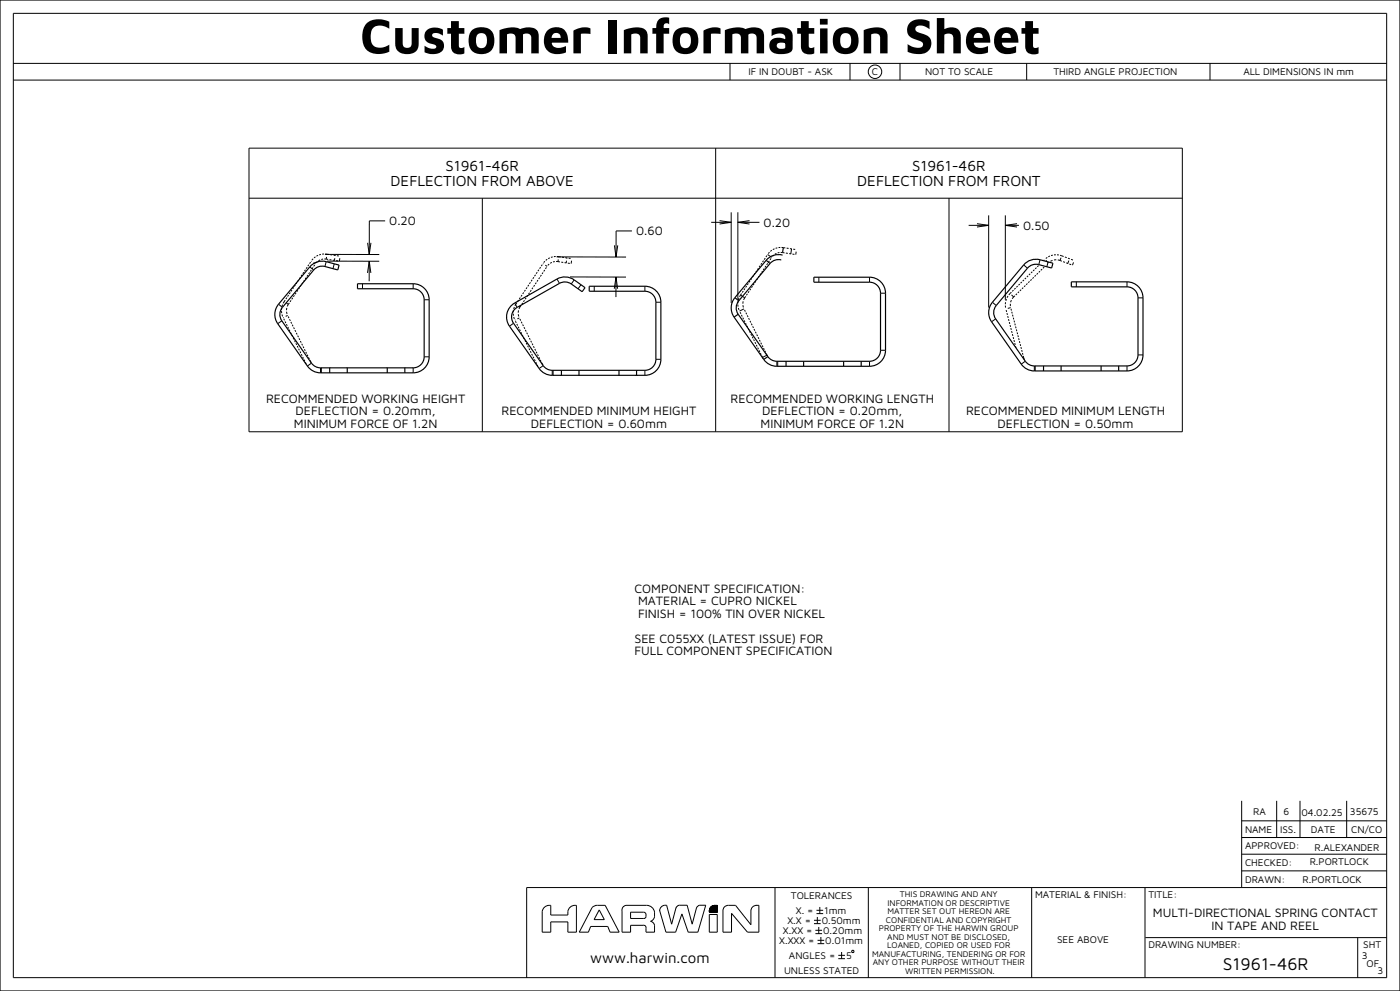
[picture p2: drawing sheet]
<svg xmlns="http://www.w3.org/2000/svg" width="420mm" height="297mm" viewBox="0 0 420 297" stroke-linecap="round" stroke-linejoin="round" font-family="sans-serif">
<g fill="none" stroke="#000" stroke-width=".3">
<path d="M4 4h412v289h-412zM4 19h412M219 19v5M255 19v5M270 19v5M308 19v5M363 19v5M4 24h412M74.7 44.4h280v85h-280zM74.7 59.4h280M144.7 59.4v70M214.7 44.4v85"/>
<path d="M284.7 59.4v70M97.5 76.2l16.3 .1M98.1 78.3h15.7M110.3 72.8l.5 3.5 .5-3.5M110.8 78.3v6M115.5 66.2h-4.7v10.1M167 77h20.8M184.3 73.5l.5 3.5 .5-3.5M189.6 69.2h-4.8v7.8M213.4 66.6h6M215.9 66.1l3.5 .5-3.5 .5M219.4 63.6v27.2"/>
<path d="M221.4 63.6v26M221.4 66.6h6.4M224.9 66.1l-3.5 .5 3.5 .5M290.6 67.5h6M293.1 67l3.5 .5-3.5 .5M296.6 64.5v27.7M301.6 64.5v25.4M301.6 67.5h4.1M305.1 67l-3.5 .5 3.5 .5M110.3 81.8l.5-3.5 .5 3.5M171 83h16.8M184.3 86.5l.5-3.5 .5 3.5"/>
<path d="M184.8 83v6M372.5 240v26M372.5 256h43.5M372.5 251h43.5M372.5 246h43.5M383 240v11M390 240v11M404 240v11M163.3 271.9l.9-.5 1-.1v2.9h5.2a2.3 2.3 0 0 1 2.5-2.9v8.1h-2.5v-3.1h-5.2v3.1h-2.5v-6.2zM177.6 272l1.3-.7h2.7l4.2 8.1h-2.8l-.7-1.7h-5.1l-.7 1.7h-2.7zM179.8 272.7l1.5 2.9h-3.1zM187 271.7l.8-.4h6.2a2.58 2.58 0 0 1 2.3 2 2.58 2.58 0 0 1-1.1 2.8l.6 .3 .5 .6 .1 2.4h-2.6v-1.7l-.6-.4h-4v2.1h-2.6v-6.7z"/>
<path d="M189.2 273.4l4.2 .1 .4 .4v.9l-.5 .4-4.1 .1zM202.8 272l-1.3 5-1.5-5.7-1.4 .3-.5 .6-.2 .8M209 272l-1.3 5-1.6-5.7h-2.3l-.6 .3-.4 .5M209 272.1l.6-.7 2.1-.1-2.3 8.1h-2.9l-1.9-5.5-1.9 5.5h-2.9l-1.9-6.5M212.8 274.1h2.4v5.3h-2.4zM212.8 273.4h2.4M213.6 271.6l-.6 .6M213.8 271.5l-.9 .9M214 271.4l-1.2 1.2M214.2 271.4l-1.4 1.3M214.3 271.3l-1.5 1.5M214.4 271.3l-1.6 1.7"/>
<path d="M214.5 271.3l-1.7 1.8M214.6 271.3l-1.8 1.9M214.7 271.3l-1.9 2M214.8 271.3a1.77 1.77 0 0 0-2 2.1M214.8 271.3h.4M214.8 271.3l-2 2.1M214.9 271.3l-2.1 2.1M215 271.3l-2.1 2.1M215.1 271.3l-2.1 2.1M215.2 271.3v2.1M215.2 271.3l-2.1 2.1M215.2 271.4l-2 2"/>
<path d="M215.2 271.5l-1.9 1.9M215.2 271.6l-1.8 1.8M215.2 271.7l-1.7 1.7M215.2 271.8l-1.6 1.6M215.2 272l-1.4 1.4M215.2 272.1l-1.3 1.3M215.2 272.2l-1.2 1.2M215.2 272.3l-1.1 1.1M215.2 272.4l-1 1M215.2 272.5l-.9 .9M215.2 272.6l-.8 .8M215.2 272.7l-.7 .7"/>
<path d="M215.2 272.8l-.6 .6M215.2 272.9l-.5 .5M215.2 273l-.4 .4M215.2 273.1l-.3 .3M215.2 273.2l-.2 .2M215.2 273.3l-.1 .1M226.8 271.3h.9v8.1h-3.5l-4.7-5.7v5.7h-2.6v-6.4a1.59 1.59 0 0 1 1.6-1.7h2.2l4.6 5.8v-4.1a1.69 1.69 0 0 1 1.7-1.7M232.5 266v27M244.2 275.8h2M244.2 276.8h2M244.6 278.8h2M244.6 279.8h2"/>
<path d="M244.9 272.8h2M244.9 273.8h2M245.2 274.8v2M245.6 277.8v2M245.9 271.8v2M260.5 266v27M309.5 266v27M343.5 266v27M372.5 261h43.5M416 266h-258v27M245.3 281.8h2M245.3 282.8h2"/>
<path d="M246.3 280.8v2M251.5 286.3h2M251.5 287.3h2M252.5 285.3v2M255.7 284.8l.5 .2-.2 .5-.5-.2zM343.6 281h72.4M407.3 281v12"/>
<circle cx="262.5" cy="21.5" r="2.02"/>
</g>
<path d="M0 0h420v297h-420zM98.9 110.2v1.5M121.4 110.2v1.5M168.4 111v1.5M191 111v1.5M235.8 108.3v1.5M258.4 108.3v1.5M313.1 109.7v1.5M335.6 109.7v1.5" fill="none" stroke="#000" stroke-width=".35"/>
<!-- layer: 02___PRT_ALL_AXES -->
<g fill="none" stroke="#000" stroke-width=".35">
<path d="M93.4 79.5l1.2-.8 1.9-.4 5.2 1.2-.4 1.4-3.8-1a3.3 3.3 0 0 0-3.4 1l-9.4 11.2a3.3 3.3 0 0 0-.2 4l8.9 12.7 .8 .8 .9 .5 1 .1h27.8a3.3 3.3 0 0 0 3.3-3.3v-17.1a3.3 3.3 0 0 0-3.3-3.3h-16.7v-1.5h16.7a4.8 4.8 0 0 1 4.8 4.8v17.1a4.8 4.8 0 0 1-4.8 4.8h-27.8l-1.9-.4-1.1-.6-.9-1-8.9-12.7a4.8 4.8 0 0 1 .3-5.8zM229.9 78l-9.4 11.2M229.9 78l1.1 1M231 79l-9.4 11.2M234.4 77.9a3.3 3.3 0 0 0-3.4 1.1M234.8 76.5a4.8 4.8 0 0 0-4.9 1.5M235 74.2l-.2 1.5M307.6 78.9l1.1-.7 2-.5 5.2 1.2-.4 1.4-3.9-1a3.3 3.3 0 0 0-3.4 1.1l-9.3 11.2a3.3 3.3 0 0 0-.2 4l8.9 12.7 .7 .7 1 .5 1 .2h27.8a3.3 3.3 0 0 0 3.3-3.3v-17.1a3.3 3.3 0 0 0-3.3-3.3h-16.7v-1.5h16.7a4.8 4.8 0 0 1 4.8 4.8v17.1a4.8 4.8 0 0 1-4.8 4.8h-27.8l-1.9-.4-1.1-.7-.9-1-8.9-12.7a4.8 4.8 0 0 1 .2-5.8zM153.5 91.5l13.6-7.9a4.8 4.8 0 0 1 5.2 .3l3.2 2.3-.9 1.2-3.2-2.3a3.3 3.3 0 0 0-3.6-.2l-12.7 7.2a3.3 3.3 0 0 0-1 4.8l8.9 12.7 .7 .7 .9 .5 1.1 .2h27.8a3.3 3.3 0 0 0 3.3-3.3v-17.1a3.3 3.3 0 0 0-3.3-3.3h-16.7v-1.5h16.7a4.8 4.8 0 0 1 4.8 4.8v17.1a4.8 4.8 0 0 1-4.8 4.8h-27.8l-2-.4-1.1-.7-.9-1-8.9-12.6a4.8 4.8 0 0 1 .7-6.3zM220.2 95l8.9 12.7M220.5 89.2a4.8 4.8 0 0 0-.3 5.8M220.5 89.2l1.1 1"/>
<path d="M221.5 94.2l8.9 12.7M221.5 94.2l-1.3 .8M221.6 90.2a3.3 3.3 0 0 0-.1 4M93.2 108.4l.1 .3M104.2 110.2v1.5M116.2 110.2v1.5M162.7 109.2l.2 .2M173.7 111v1.5M185.7 111v1.5M230.4 106.9l1.1 1 1.6 .4h27.8a3.3 3.3 0 0 0 3.3-3.3v-17.1a3.3 3.3 0 0 0-3.3-3.3h-16.7v-1.5h16.7a4.8 4.8 0 0 1 4.8 4.8v17.1a4.8 4.8 0 0 1-4.8 4.8h-27.8l-2-.4-1.1-.7-.9-1M230.4 106.9l-1.3 .8M241.1 108.3v1.5"/>
<path d="M253.1 108.3v1.5M318.3 109.7v1.5M330.3 109.7v1.5"/>
</g>
<g fill="none" stroke="#000" stroke-width=".3">
<path d="M92.7 79.3l-.3 .5M92.9 80l1.2 .9M93.2 78.6l-.3 .4M93.9 77.5l-.3 .5M94.4 79.4l-.3 .4M94.6 77l-.4 .3M95.2 78.4l-.4 .4M95.4 76.5l-.5 .3M96 77.9l-.5 .3M96.3 76.2l-.5 .2M96.9 77.6l-.5 .2M97.2 76.1l-.6 .1"/>
<path d="M97.3 77.6l1.2 .1M97.5 76.1l1.2 .2M97.9 78.4l-.4 1.5M98.9 77.8l.5 .1M99.1 76.3l.6 .1M99.8 78l.6 .1M100.1 76.5l.6 .1M100.3 79.1l-.4 1.4M100.8 78.1l.6 .1M101.1 76.6l.5 .1M102 77.4l-.2 .9M162.7 79.3l-.3 .5"/>
<path d="M162.9 79h.1M163.5 78.3l-.4 .4M164.1 79.8h.1M164.2 77.7l-.5 .3M164.8 79.1l-.4 .4M164.9 77.3l-.4 .2M165.6 78.6l-.5 .3M165.8 77l-.5 .1M166.5 78.4l-.6 .1M166.7 76.9h-.5M166.8 78.4l1.2 .1M167.1 76.9l1.1 .1"/>
<path d="M168.4 78.6h.6M168.6 77.1l.6 .1M169.4 78.7l.6 .1M169.6 77.2l.6 .1M170.3 78.9l.6 .1M170.6 77.4l.6 .1M171.5 78.1l-.2 .9M171.6 77.5h.1M228 79.6l-.3 .5M228.6 78.9l-.4 .4M229.1 78.1l-.3 .5M229.6 77.4l-.3 .4"/>
<path d="M229.8 79.7l-.3 .5M230.1 76.6l-.3 .4M230.3 76.3h.1M230.3 78.9l-.3 .5M230.8 78.2l-.3 .4M230.8 75.6l-.3 .4M231.3 77.4l-.3 .5M231.5 77.1h.1M231.5 75l-.4 .3M232.1 76.4l-.4 .4M232.3 74.6l-.4 .2M232.9 75.9l-.5 .3"/>
<path d="M233.2 74.3l-.5 .1M233.8 75.7l-.5 .1M234.1 74.2h-.5M234.2 75.7l1.2 .1M234.5 74.2l1.1 .1M235.8 75.8l.6 .1M236 74.4l.6 .1M236.7 76l.6 .1M237 74.5l.6 .1M237.7 76.2h.6M238 74.7l.6 .1M238.7 76.3h.1"/>
<path d="M238.9 75.4l-.2 .9M239 74.8h.1M307.1 79.4l1.1 1M311.6 79.6l-.4 .4M312 77.9l-.4 1.4M313.3 77.9l-.2 .2M313.8 78l.4 .4M314.2 77.2l-.5 .3M314.3 78.6l.2 .2M314.4 78.5l-.4 1.4M315 76.7l-.5 .3M315.8 78l-.7 .3"/>
<path d="M315.8 76.5l-.5 .1M316.7 76.4h-.5M316.9 77.9h-.7M317.1 76.4h.6M317.3 77.9l.7 .2M318 78.1l.6 .2M318 76.5l1.1 .4M318.3 77.2l-.3 .9M318.9 78.4l.6 .2M319.5 77l.5 .2M319.9 78.8l.5 .2M320.4 77.4l.6 .2"/>
<path d="M320.7 78.1l-.4 .8M320.8 79.1l.6 .2M321.3 77.7l.6 .2M322.1 78.6l-.4 .9M83.6 91.2l1.1 .9M84.5 93.3v.6M84.5 92.3v.6M84.5 96.1l-1.2 .9M84.6 94.3l.2 .5M84.8 94.8h.1M84.8 91.3l-.2 .6M84.9 95.2h.1"/>
<path d="M85.1 95.5l.3 .5M85.5 96.3l.3 .5M85.6 89.9l-.6 1M85.9 97.2l.3 .4M86 93.4l.1 .7M86 92.3l-.1 .7M86.1 89.2l-.3 .4M86.3 94.5h.1M86.3 98l.3 .5M86.5 94.9l.2 .4M86.6 88.4l-.3 .5M86.7 98.8l.3 .5"/>
<path d="M86.8 90.8l-.6 1M86.9 95.7l.2 .5M87.1 87.7l-.3 .4M87.1 99.6l.3 .5M87.3 96.5l.2 .5M87.3 90l-.3 .5M87.6 86.9l-.3 .5M87.7 97.3l.2 .5M87.8 89.3l-.3 .4M88.1 98.1l.2 .5M88.1 86.1l-.3 .5M88.3 88.5l-.3 .4"/>
<path d="M88.5 98.9l.2 .5M88.6 85.4l-.3 .4M88.8 87.7l-.3 .5M88.9 99.8l.2 .4M89.1 84.6l-.3 .5M89.3 87l-.3 .4M89.6 83.9l-.3 .4M89.8 86.2l-.3 .5M90.1 83.1l-.3 .5M90.4 85.5l-.3 .4M90.6 82.3l-.3 .5M90.9 84.7l-.3 .5"/>
<path d="M91.1 81.6l-.3 .4M91.4 83.9l-.3 .5M91.6 80.8l-.3 .5M91.9 83.2l-.3 .4M92.2 80.1l-.4 .4M92.4 82.4l-.3 .5M92.9 81.7l-.3 .4M93.4 80.9l-.3 .5M93.9 80.1l-.3 .5M108.7 85v1.5M123.9 85v1.5M127.2 89.8h1.5"/>
<path d="M154 94v.6M154 93v.6M154.1 96.9l-1.3 .9M154.1 95l.2 .6M154.3 95.6h.1M154.3 92l-.2 .6M154.4 90.8l.7 1.3M154.5 95.9h.1M154.6 96.3l.3 .5M155 97.1l.3 .5M155.1 90.7l-.6 1M155.4 97.9l.3 .5"/>
<path d="M155.5 94.2l.1 .6M155.6 93l-.1 .7M155.6 89.9l-.3 .5M155.7 91.8l.3 .2M155.8 95.3h.1M155.8 98.7l.3 .5M156 95.6l.2 .5M156 92l-.3 .6M156.1 89.2l-.3 .4M156.3 99.5l.2 .5M156.3 91.5l-.3 .5M156.4 96.4l.2 .5"/>
<path d="M156.6 88.4l-.3 .5M156.8 97.2l.2 .5M156.8 90.8l-.3 .4M157.1 87.6l-.3 .5M157.2 98l.2 .5M157.3 90l-.3 .5M157.6 98.9l.2 .5M157.6 86.9l-.3 .4M157.8 89.2l-.3 .5M158 99.7l.2 .5M158.1 86.1l-.3 .5M158.4 88.5l-.3 .4"/>
<path d="M158.6 85.4l-.3 .4M158.9 87.7l-.3 .5M159.1 84.6l-.3 .5M159.4 87l-.3 .4M159.6 83.9l-.3 .4M159.9 86.2l-.3 .5M160.2 83.1l-.4 .5M160.4 85.4l-.3 .5M160.7 82.3l-.3 .5M160.9 84.7l-.3 .4M161.2 81.6l-.3 .4M161.4 83.9l-.3 .5"/>
<path d="M161.7 80.8l-.3 .5M161.9 83.2l-.3 .4M162.2 80.1l-.3 .4M162.4 82.4l-.3 .5M162.9 81.7l-.3 .4M163.4 80.9l-.3 .4M163.9 80.1l-.3 .5M167.1 83.6l.7 1.3M172.3 83.9l-.9 1.2M174.3 85.3l-.9 1.3M178.3 85.8v1.5M193.5 85.8v1.5"/>
<path d="M196.8 90.6h1.5M221.4 91.3v.6M221.4 90.3v.6M221.5 92.3l.2 .5M221.7 92.8v.1M221.7 89.3l-.2 .6M221.9 93.2h.1M222 93.6l.3 .4M222.4 94.4l.3 .5M222.5 88l-.6 1M222.8 95.2l.3 .5M222.9 91.5l.1 .6"/>
<path d="M222.9 90.3v.7M223 87.2l-.3 .5M223.2 92.6h.1M223.2 96l.3 .5M223.4 92.9l.2 .5M223.5 86.5l-.3 .4M223.6 96.8l.3 .5M223.7 88.8l-.6 1.1M223.8 93.7l.2 .5M224 85.7l-.3 .5M224 97.6l.3 .5M224.2 94.5l.2 .5"/>
<path d="M224.2 88l-.3 .5M224.5 98.5l.2 .4M224.5 84.9l-.3 .5M224.6 95.3l.2 .5M224.7 87.3l-.3 .4M224.9 99.3l.2 .5M225 96.2l.2 .4M225 84.2l-.3 .4M225.2 86.5l-.3 .5M225.4 97l.2 .5M225.5 83.4l-.3 .5M225.7 85.8l-.3 .4"/>
<path d="M225.8 97.8l.2 .5M226 82.7l-.3 .4M226.2 98.6l.2 .5M226.3 85l-.4 .5M226.5 81.9l-.3 .5M226.6 99.4l.3 .5M226.8 84.3l-.3 .4M227 81.1l-.3 .5M227.3 83.5l-.3 .5M227.5 80.4l-.3 .4M227.8 82.7l-.3 .5M228.3 82l-.3 .4"/>
<path d="M228.8 81.2l-.3 .5M229.3 80.5l-.3 .4M245.7 83.1v1.5M260.9 83.1v1.5M264.2 87.9h1.5M297.7 90.6l1.2 1M298.7 95.6l-1.2 .8M301.6 91.6l.1 .6M301.7 90.6l-.1 .6M301.7 92.2h.1M301.8 92.9l.2 .6M301.9 89.6l-.2 .6"/>
<path d="M302.1 93.8l.1 .6M302.3 94.7l.2 .6M302.4 88.7l-.3 .5M302.5 95.6l.2 .6M302.8 96.5l.1 .6M303 97.4l.2 .6M303.1 91.1v.6M303.2 92.2h.1M303.2 92.2l-.9 .2M303.3 98.3l.1 .6M303.3 92.6l.1 .5M303.4 87.6l-.8 .8"/>
<path d="M303.4 89.9l-.2 .7M303.5 88.4l.6 .6M303.5 99.2l.1 .6M303.5 93.4l.2 .6M303.8 94.3l.1 .5M304 95.2l.1 .5M304 87l-.3 .3M304.1 89l-.4 .5M304.2 96.1l.2 .5M304.4 97l.2 .5M304.5 88.6l-.4 .4M304.7 86.3l-.4 .4"/>
<path d="M304.7 97.8l.1 .6M304.9 98.7l.1 .6M305.1 88l-.4 .4M305.1 99.6l.2 .5M305.3 85.7l-.4 .4M305.7 87.4l-.4 .4M305.9 85.1l-.4 .4M306.4 86.8l-.4 .4M306.6 84.5l-.4 .4M307 86.2l-.4 .4M307.2 83.9l-.4 .4M307.6 85.6l-.4 .3"/>
<path d="M307.8 83.3l-.4 .3M308.2 85l-.3 .3M308.4 82.7l-.3 .3M308.9 84.3l-.4 .4M309.1 82l-.4 .4M309.5 83.7l-.4 .4M309.7 81.4l-.4 .4M310.1 83.1l-.4 .4M310.3 80.8l-.4 .4M310.7 82.5l-.3 .4M310.9 80.2l-.3 .4M311.4 81.9l-.4 .4"/>
<path d="M312 81.3l-.4 .3M312.6 80.7l-.4 .3M313.3 80l-.4 .4M322.9 84.5v1.5M338.1 84.5v1.5M341.4 89.3h1.5M87.5 100.4l.3 .5M88 101.2l.2 .5M88.4 102.1l.2 .4M88.8 102.9l.2 .5M89.2 103.7l.2 .5M89.3 100.6l.2 .5"/>
<path d="M89.6 104.5l.2 .5M89.7 101.4l.2 .5M90 105.3l.2 .5M90.1 102.2l.3 .5M90.4 106.1l.2 .5M90.5 103l.3 .5M90.8 107l.2 .4M90.9 103.8l.3 .5M91.2 107.8l.2 .5M91.3 104.7l.3 .4M91.6 108.6l.2 .5M91.7 105.5l.3 .5"/>
<path d="M92.1 106.3l.3 .5M92.5 107.1l.3 .5M92.9 107.9l.3 .5M93.4 108.8l-1.2 .9M96.1 110.2v1.5M96.4 110.2v1.5M123.9 110.2v1.5M127.2 106.9h1.5M156.7 100.4l.2 .4M157.1 101.2l.2 .5M157.5 102l.2 .5M157.9 102.8l.2 .5"/>
<path d="M158.3 103.6l.2 .5M158.4 100.5l.3 .5M158.7 104.4l.2 .5M158.8 101.3l.3 .5M159.1 105.2l.2 .5M159.2 102.1l.3 .5M159.5 106.1l.2 .5M159.6 102.9l.3 .5M159.9 106.9l.3 .5M160 103.8l.3 .5M160.3 107.7l.3 .5M160.4 104.6l.3 .5"/>
<path d="M160.7 108.5l.3 .5M160.8 105.4l.3 .5M161.1 109.3l.3 .5M161.3 106.2l.2 .5M161.7 107l.2 .5M162.1 107.8l.2 .5M162.5 108.7l.2 .5M163 109.6l-1.3 .8M165.7 111v1.5M165.9 111v1.5M193.5 111v1.5M196.8 107.7h1.5"/>
<path d="M225.3 100.1l.2 .5M225.7 100.9l.2 .5M226.1 101.7l.2 .5M226.5 102.5l.2 .5M226.9 103.4l.2 .4M227 100.2l.3 .5M227.3 104.2l.2 .5M227.4 101.1l.3 .4M227.7 105l.2 .5M227.8 101.9l.3 .5M228.1 105.8l.3 .5M228.2 102.7l.3 .5"/>
<path d="M228.5 106.6l.5 .9M228.6 103.5l.3 .5M229 104.3l.3 .5M229.5 105.1l.2 .5M229.9 106l.3 .7M233.1 108.3v1.5M233.3 108.3v1.5M260.9 108.3v1.5M264.2 105h1.5M303.7 100.1l.2 .6M304 101l.1 .6M304.2 101.9l.1 .6"/>
<path d="M304.4 102.8l.2 .6M304.7 103.7l.1 .6M305.4 100.5l.1 .5M305.6 101.4l.1 .5M305.8 102.3l.2 .5M306.1 103.1l.1 .6M306.3 104l.1 .6M306.5 104.9l.1 .5M306.7 105.8l.2 .5M307 106.7l.1 .5M307.1 107.2l.3 .6M307.1 107.2l-.2 .1"/>
<path d="M307.6 108.3l-1.2 .8M310.3 109.7v1.5M310.6 109.7v1.5M338.1 109.7v1.5M341.4 106.4h1.5"/>
</g>
<path d="M231.5 77.1l-1.2-.8M237.2 76.1l.3-1.5M223.2 92.6l-1.3 .6M223.4 89.3l-1.2-.9M230.1 106.4l-1.3 .7" fill="none" stroke="#000" stroke-width=".3" stroke-dasharray="1.7 .5 .2 .3 .2 .5" stroke-linecap="butt"/>
<path d="M94.6 79.1l-1.2-.8M97.9 77.7l.2-1.5M100.3 78l.3-1.4M164.1 79.8l-1.2-.8M167.4 78.4l.2-1.5M169.9 78.8l.2-1.5M86.3 94.5l-1.4 .7M86.5 91.2l-1.2-.8M155.8 95.3l-1.3 .6" fill="none" stroke="#000" stroke-width=".3" stroke-dasharray=".7 .7 2 .7" stroke-linecap="butt"/>
<text font-size="15" x="108.1" y="16">Customer Information Sheet</text>
<text font-size="5.3" x="366.9" y="290.8">S1961-46R</text>
<g font-size="4.5">
<text x="133.7" y="51.2">S1961-46R</text>
<text x="273.7" y="51.2">S1961-46R</text>
<text x="117.2" y="55.7">DEFLECTION FROM ABOVE</text>
<text x="257.2" y="55.7">DEFLECTION FROM FRONT</text>
<text x="177.1" y="288.5">www.harwin.com</text>
</g>
<g font-size="3.8">
<text x="116.8" y="67.4">0.20</text>
<text x="190.8" y="70.5">0.60</text>
<text x="229.1" y="67.9">0.20</text>
<text x="306.9" y="68.8">0.50</text>
<text x="79.8" y="120.7">RECOMMENDED WORKING HEIGHT</text>
<text x="88.7" y="124.4">DEFLECTION = 0.20mm,</text>
<text x="150.4" y="124.4">RECOMMENDED MINIMUM HEIGHT</text>
<text x="219.2" y="120.7">RECOMMENDED WORKING LENGTH</text>
<text x="228.7" y="124.4">DEFLECTION = 0.20mm,</text>
<text x="289.8" y="124.4">RECOMMENDED MINIMUM LENGTH</text>
<text x="88.2" y="128.2">MINIMUM FORCE OF 1.2N</text>
<text x="159.3" y="128.2">DEFLECTION = 0.60mm</text>
<text x="228.2" y="128.2">MINIMUM FORCE OF 1.2N</text>
<text x="299.3" y="128.2">DEFLECTION = 0.50mm</text>
<text x="190.3" y="177.7">COMPONENT SPECIFICATION:</text>
<text x="191.4" y="181.4">MATERIAL = CUPRO NICKEL</text>
<text x="191.4" y="185.2">FINISH = 100% TIN OVER NICKEL</text>
<text x="190.3" y="192.7">SEE C055XX (LATEST ISSUE) FOR</text>
<text x="190.3" y="196.4">FULL COMPONENT SPECIFICATION</text>
<text x="345.9" y="274.9">MULTI-DIRECTIONAL SPRING CONTACT</text>
<text x="363.5" y="278.6">IN TAPE AND REEL</text>
</g>
<g font-size="3">
<text x="224.5" y="22.5">IF IN DOUBT - ASK</text>
<text x="261.5" y="22.5">C</text>
<text x="277.5" y="22.5">NOT TO SCALE</text>
<text x="316" y="22.5">THIRD ANGLE PROJECTION</text>
<text x="373" y="22.5">ALL DIMENSIONS IN mm</text>
<text x="376" y="244.3">RA</text>
<text x="385.1" y="244.3">6</text>
<text x="390.4" y="244.5">04.02.25</text>
<text x="405" y="244.4">35675</text>
<text x="373.5" y="249.5">NAME</text>
<text x="384" y="249.5">ISS.</text>
<text x="393.3" y="249.5">DATE</text>
<text x="405.4" y="249.6">CN/CO</text>
<text x="373.5" y="254.5">APPROVED:</text>
<text x="394.4" y="254.9">R.ALEXANDER</text>
<text x="373.5" y="259.5">CHECKED:</text>
<text x="392.9" y="259.3">R.PORTLOCK</text>
<text x="237.3" y="269.3">TOLERANCES</text>
<text x="310.5" y="269">MATERIAL &amp; FINISH:</text>
<text x="344.5" y="269">TITLE:</text>
<text x="373.5" y="264.5">DRAWN:</text>
<text x="390.8" y="264.8">R.PORTLOCK</text>
<text x="238.7" y="273.8">X. =</text>
<text x="247.3" y="273.8">1mm</text>
<text x="234.9" y="279.8">X.XX =</text>
<text x="236.2" y="276.8">X.X =</text>
<text x="246.5" y="276.8">0.50mm</text>
<text x="247" y="279.8">0.20mm</text>
<text x="233.8" y="282.8">X.XXX =</text>
<text x="236.7" y="287.3">ANGLES =</text>
<text x="247.6" y="282.8">0.01mm</text>
<text x="253.8" y="287.3">5</text>
<text x="317.1" y="282.5">SEE ABOVE</text>
<text x="344.5" y="284">DRAWING NUMBER:</text>
<text x="408.5" y="287.5">3</text>
<text x="409" y="284.1">SHT</text>
<text x="235.2" y="291.8">UNLESS STATED</text>
<text x="410" y="289.8">OF</text>
<text x="413.3" y="292">3</text>
</g>
<g font-size="2.6">
<text x="270" y="268.9">THIS DRAWING AND ANY</text>
<text x="266.2" y="274">MATTER SET OUT HEREON ARE</text>
<text x="266.2" y="271.4">INFORMATION OR DESCRIPTIVE</text>
<text x="263.7" y="279.1">PROPERTY OF THE HARWIN GROUP</text>
<text x="265.8" y="276.5">CONFIDENTIAL AND COPYRIGHT</text>
<text x="266.2" y="281.6">AND MUST NOT BE DISCLOSED,</text>
<text x="261.6" y="286.7">MANUFACTURING, TENDERING OR FOR</text>
<text x="266.1" y="284.2">LOANED, COPIED OR USED FOR</text>
<text x="261.8" y="289.3">ANY OTHER PURPOSE WITHOUT THEIR</text>
<text x="271.6" y="291.8">WRITTEN PERMISSION.</text>
</g>
</svg>
